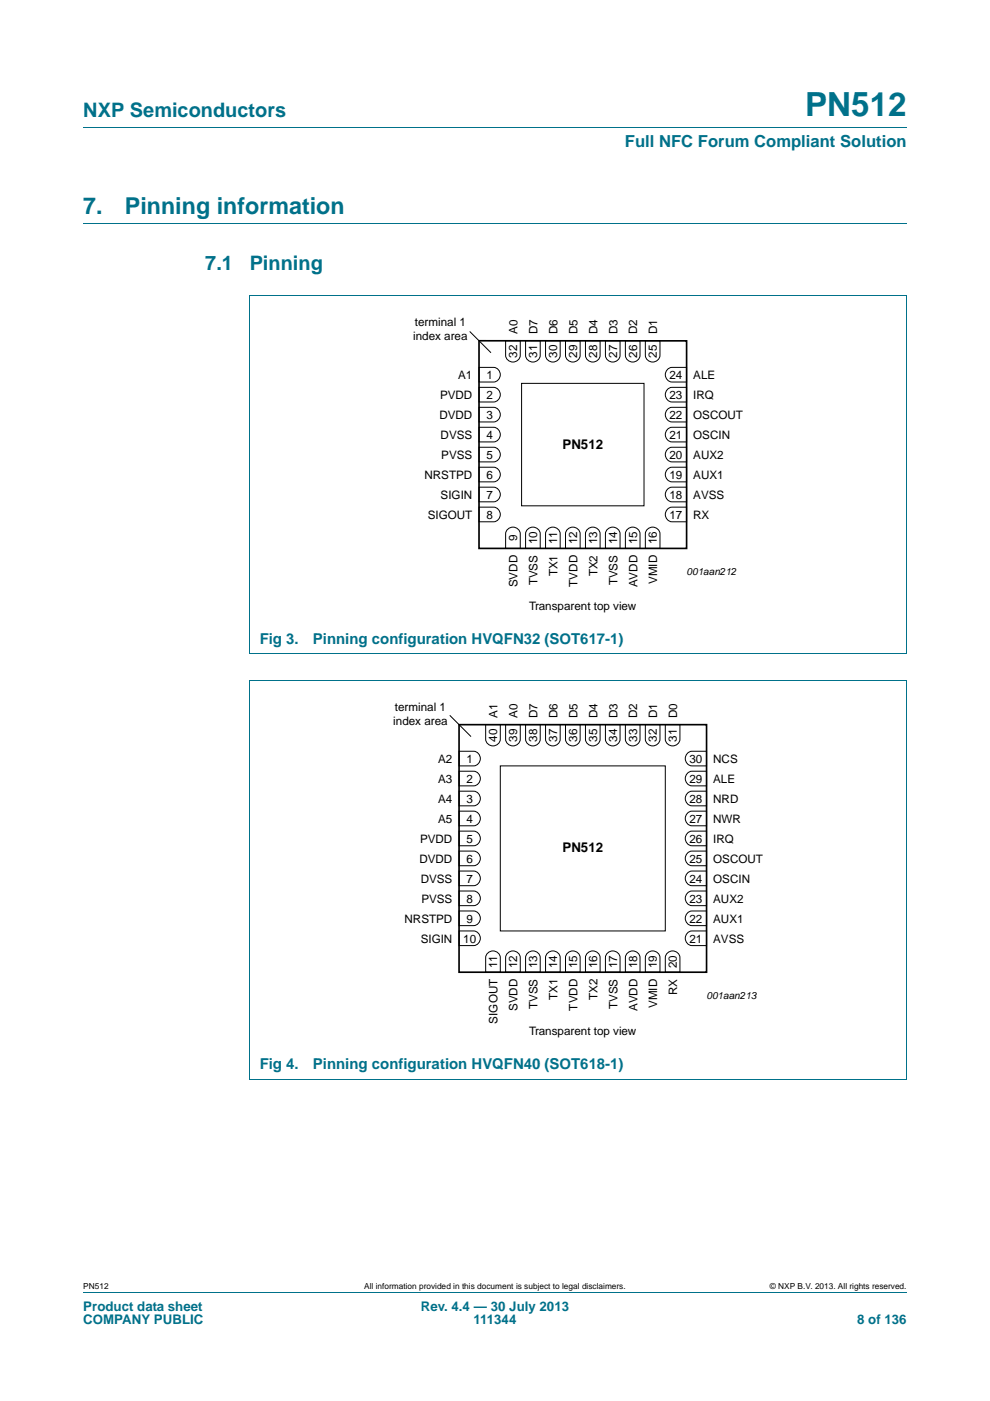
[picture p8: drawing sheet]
<svg xmlns="http://www.w3.org/2000/svg" width="210mm" height="297mm" viewBox="0 0 210 297" stroke-linecap="round" stroke-linejoin="round" font-family="sans-serif">
<path d="M17.7 27h174.6M17.7 47.4h174.6M52.9 62.6h139.4M53 62.7v75.9M192.3 62.7v75.9M52.9 138.6h139.4M52.9 144.3h139.4M53 144.3v84.4M192.3 144.3v84.4l-139.4 .1M17.7 273.9h174.6" fill="none" stroke="#00718a" stroke-width=".21"/>
<path d="M101.6 72.2l44 .1v44h-44zM97.4 153.6h52.5v52.5h-52.5z" fill="none" stroke="#000" stroke-width=".35"/>
<g fill="none" stroke="#000" stroke-width=".21">
<path d="M99.6 70.3l4.5 4.5M101.6 77.9h3.1a1.56 1.56 0 0 1 1.4 1.5 1.56 1.56 0 0 1-1.4 1.6h-3.1zM107.2 72.2h3.1v3.2a1.56 1.56 0 0 1-1.5 1.4 1.56 1.56 0 0 1-1.6-1.4zM111.5 72.2h3.1v3.2a1.56 1.56 0 0 1-1.6 1.4 1.56 1.56 0 0 1-1.5-1.4zM115.7 72.2h3.1v3.2a1.56 1.56 0 0 1-1.5 1.4 1.56 1.56 0 0 1-1.6-1.4zM119.9 72.2h3.1v3.2a1.56 1.56 0 0 1-1.5 1.4 1.56 1.56 0 0 1-1.6-1.4zM124.2 72.2h3.1v3.2a1.56 1.56 0 0 1-1.6 1.4 1.56 1.56 0 0 1-1.5-1.4zM128.4 72.2h3.1v3.2a1.56 1.56 0 0 1-1.5 1.4 1.56 1.56 0 0 1-1.6-1.4zM132.6 72.2h3.1v3.2a1.56 1.56 0 0 1-1.5 1.4 1.56 1.56 0 0 1-1.6-1.4zM136.9 72.2h3.1v3.2a1.56 1.56 0 0 1-1.6 1.4 1.56 1.56 0 0 1-1.5-1.4zM141.7 78.2l.8-.3h3.1v3.1h-3.1a1.57 1.57 0 0 1-1.3-1.1 1.57 1.57 0 0 1 .5-1.7zM101.6 99.1h3.1a1.56 1.56 0 0 1 1.4 1.5 1.56 1.56 0 0 1-1.4 1.6h-3.1z"/>
<path d="M101.6 94.8h3.1a1.56 1.56 0 0 1 1.4 1.6 1.56 1.56 0 0 1-1.4 1.5h-3.1zM101.6 90.6h3.1a1.56 1.56 0 0 1 1.4 1.5 1.56 1.56 0 0 1-1.4 1.6h-3.1zM101.6 86.4h3.1a1.56 1.56 0 0 1 1.4 1.5 1.56 1.56 0 0 1-1.4 1.6h-3.1zM101.6 82.1h3.1a1.56 1.56 0 0 1 1.4 1.6 1.56 1.56 0 0 1-1.4 1.5h-3.1zM110.6 81.3h26v25.9h-26zM141.7 99.4l.8-.3h3.1v3.1h-3.1a1.57 1.57 0 0 1-1.3-1.1 1.57 1.57 0 0 1 .5-1.7zM141.7 95.1l.8-.3h3.1v3.1h-3.1a1.57 1.57 0 0 1-1.3-1.1 1.57 1.57 0 0 1 .5-1.7zM141.7 90.9l.8-.3h3.1v3.1h-3.1a1.57 1.57 0 0 1-1.3-1.1 1.57 1.57 0 0 1 .5-1.7zM141.7 86.7l.8-.3h3.1v3.1h-3.1a1.57 1.57 0 0 1-1.3-1.1 1.57 1.57 0 0 1 .5-1.7zM141.7 82.4l.8-.3h3.1v3.1h-3.1a1.57 1.57 0 0 1-1.3-1.1 1.57 1.57 0 0 1 .5-1.7zM101.6 107.5h3.1a1.56 1.56 0 0 1 1.4 1.6 1.56 1.56 0 0 1-1.4 1.5h-3.1zM101.6 103.3h3.1a1.56 1.56 0 0 1 1.4 1.5 1.56 1.56 0 0 1-1.4 1.6h-3.1z"/>
<path d="M107.6 112.3a1.57 1.57 0 0 1 1.6-.5 1.57 1.57 0 0 1 1.1 1.4v3.1h-3.1v-3.1zM111.8 112.3a1.57 1.57 0 0 1 1.7-.5 1.57 1.57 0 0 1 1.1 1.4v3.1h-3.1v-3.1zM116 112.3a1.57 1.57 0 0 1 1.7-.5 1.57 1.57 0 0 1 1.1 1.4v3.1h-3.1v-3.1zM120.3 112.3a1.57 1.57 0 0 1 1.6-.5 1.57 1.57 0 0 1 1.1 1.4v3.1h-3.1v-3.1zM124.5 112.3a1.57 1.57 0 0 1 1.7-.5 1.57 1.57 0 0 1 1.1 1.4v3.1h-3.1v-3.1zM128.7 112.3a1.57 1.57 0 0 1 1.7-.5 1.57 1.57 0 0 1 1.1 1.4v3.1h-3.1v-3.1zM133 112.3a1.57 1.57 0 0 1 1.6-.5 1.57 1.57 0 0 1 1.1 1.4v3.1h-3.1v-3.1zM137.2 112.3a1.57 1.57 0 0 1 1.7-.5 1.57 1.57 0 0 1 1.1 1.4v3.1h-3.1v-3.1zM141.7 107.8l.8-.3h3.1v3.1h-3.1a1.57 1.57 0 0 1-1.3-1.1 1.57 1.57 0 0 1 .5-1.7zM141.7 103.6l.8-.3h3.1v3.1h-3.1a1.57 1.57 0 0 1-1.3-1.1 1.57 1.57 0 0 1 .5-1.7zM95.4 151.7l4.5 4.5M97.4 159.3h3.1a1.56 1.56 0 0 1 1.4 1.5 1.56 1.56 0 0 1-1.4 1.6h-3.1z"/>
<path d="M103 153.6h3.1v3.1a1.56 1.56 0 0 1-1.5 1.4 1.56 1.56 0 0 1-1.6-1.4zM107.2 153.6h3.1v3.1a1.56 1.56 0 0 1-1.5 1.4 1.56 1.56 0 0 1-1.6-1.4zM111.5 153.6h3.1v3.1a1.56 1.56 0 0 1-1.6 1.4 1.56 1.56 0 0 1-1.5-1.4zM115.7 153.6h3.1v3.1a1.56 1.56 0 0 1-1.5 1.4 1.56 1.56 0 0 1-1.6-1.4zM119.9 153.6h3.1v3.1a1.56 1.56 0 0 1-1.5 1.4 1.56 1.56 0 0 1-1.6-1.4zM124.2 153.6h3.1v3.1a1.56 1.56 0 0 1-1.6 1.4 1.56 1.56 0 0 1-1.5-1.4zM128.4 153.6h3.1v3.1a1.56 1.56 0 0 1-1.5 1.4 1.56 1.56 0 0 1-1.6-1.4zM132.6 153.6h3.1v3.1a1.56 1.56 0 0 1-1.5 1.4 1.56 1.56 0 0 1-1.6-1.4zM136.9 153.6h3.1v3.1a1.56 1.56 0 0 1-1.6 1.4 1.56 1.56 0 0 1-1.5-1.4zM141.1 153.6h3.1v3.1a1.56 1.56 0 0 1-1.5 1.4 1.56 1.56 0 0 1-1.6-1.4zM145.9 159.6l.9-.3h3.1v3.1h-3.1a1.57 1.57 0 0 1-1.4-1.1 1.57 1.57 0 0 1 .5-1.7zM97.4 176.2h3.1a1.56 1.56 0 0 1 1.4 1.6 1.56 1.56 0 0 1-1.4 1.5h-3.1z"/>
<path d="M97.4 172h3.1a1.56 1.56 0 0 1 1.4 1.5 1.56 1.56 0 0 1-1.4 1.6h-3.1zM97.4 167.7h3.1a1.56 1.56 0 0 1 1.4 1.6 1.56 1.56 0 0 1-1.4 1.6h-3.1zM97.4 163.5h3.1a1.56 1.56 0 0 1 1.4 1.6 1.56 1.56 0 0 1-1.4 1.5h-3.1zM106.1 162.4h35v35h-35zM145.9 176.5l.9-.3h3.1v3.1h-3.1a1.57 1.57 0 0 1-1.4-1.1 1.57 1.57 0 0 1 .5-1.7zM145.9 172.3l.9-.3h3.1v3.1h-3.1a1.57 1.57 0 0 1-1.4-1.1 1.57 1.57 0 0 1 .5-1.7zM145.9 168.1l.9-.4h3.1v3.2h-3.1a1.57 1.57 0 0 1-1.4-1.2 1.57 1.57 0 0 1 .5-1.6zM145.9 163.8l.9-.3h3.1v3.1h-3.1a1.57 1.57 0 0 1-1.4-1.1 1.57 1.57 0 0 1 .5-1.7zM97.4 197.4h3.1a1.56 1.56 0 0 1 1.4 1.5 1.56 1.56 0 0 1-1.4 1.6h-3.1zM97.4 193.1h3.1a1.56 1.56 0 0 1 1.4 1.6 1.56 1.56 0 0 1-1.4 1.6h-3.1zM97.4 188.9h3.1a1.56 1.56 0 0 1 1.4 1.6 1.56 1.56 0 0 1-1.4 1.5h-3.1zM97.4 184.7h3.1a1.56 1.56 0 0 1 1.4 1.5 1.56 1.56 0 0 1-1.4 1.6h-3.1z"/>
<path d="M97.4 180.4h3.1a1.56 1.56 0 0 1 1.4 1.6 1.56 1.56 0 0 1-1.4 1.6h-3.1zM145.9 197.7l.9-.3h3.1v3.1h-3.1a1.57 1.57 0 0 1-1.4-1.1 1.57 1.57 0 0 1 .5-1.7zM145.9 193.5l.9-.4h3.1v3.2h-3.1a1.57 1.57 0 0 1-1.4-1.2 1.57 1.57 0 0 1 .5-1.6zM145.9 189.2l.9-.3h3.1v3.1h-3.1a1.57 1.57 0 0 1-1.4-1.1 1.57 1.57 0 0 1 .5-1.7zM145.9 185l.9-.3h3.1v3.1h-3.1a1.57 1.57 0 0 1-1.4-1.1 1.57 1.57 0 0 1 .5-1.7zM145.9 180.8l.9-.4h3.1v3.2h-3.1a1.57 1.57 0 0 1-1.4-1.2 1.57 1.57 0 0 1 .5-1.6zM103.3 202.2a1.57 1.57 0 0 1 1.7-.5 1.57 1.57 0 0 1 1.1 1.3v3.1h-3.1v-3.1zM107.6 202.2a1.57 1.57 0 0 1 1.6-.5 1.57 1.57 0 0 1 1.1 1.3v3.1h-3.1v-3.1zM111.8 202.2a1.57 1.57 0 0 1 1.7-.5 1.57 1.57 0 0 1 1.1 1.3v3.1h-3.1v-3.1zM116 202.2a1.57 1.57 0 0 1 1.7-.5 1.57 1.57 0 0 1 1.1 1.3v3.1h-3.1v-3.1zM120.3 202.2a1.57 1.57 0 0 1 1.6-.5 1.57 1.57 0 0 1 1.1 1.3v3.1h-3.1v-3.1zM124.5 202.2a1.57 1.57 0 0 1 1.7-.5 1.57 1.57 0 0 1 1.1 1.3v3.1h-3.1v-3.1z"/>
<path d="M128.7 202.2a1.57 1.57 0 0 1 1.7-.5 1.57 1.57 0 0 1 1.1 1.3v3.1h-3.1v-3.1zM133 202.2a1.57 1.57 0 0 1 1.6-.5 1.57 1.57 0 0 1 1.1 1.3v3.1h-3.1v-3.1zM137.2 202.2a1.57 1.57 0 0 1 1.7-.5 1.57 1.57 0 0 1 1.1 1.3v3.1h-3.1v-3.1zM141.4 202.2a1.57 1.57 0 0 1 1.7-.5 1.57 1.57 0 0 1 1.1 1.3v3.1h-3.1v-3.1z"/>
</g>
<text font-size="7" fill="#00718a" x="170.8" y="24.6">PN512</text>
<g font-size="4.9" fill="#00718a">
<text x="17.7" y="45.4">7.</text>
<text x="26.5" y="45.4">Pinning information</text>
</g>
<g font-size="4.2" fill="#00718a">
<text x="17.7" y="24.9">NXP Semiconductors</text>
<text x="43.5" y="57.3">7.1</text>
<text x="53" y="57.3">Pinning</text>
</g>
<text font-size="3.5" fill="#00718a" x="132.5" y="31.1">Full NFC Forum Compliant Solution</text>
<g font-size="3.2" fill="#00718a">
<text x="55.1" y="136.5">Fig 3.</text>
<text x="66.4" y="136.5">Pinning configuration HVQFN32 (SOT617-1)</text>
<text x="55.1" y="226.7">Fig 4.</text>
<text x="66.4" y="226.7">Pinning configuration HVQFN40 (SOT618-1)</text>
</g>
<g font-size="2.8">
<text x="119.3" y="95.1">PN512</text>
<text x="119.3" y="180.7">PN512</text>
</g>
<g font-size="2.8" fill="#00718a">
<text x="17.7" y="277.9">Product data sheet</text>
<text x="17.7" y="280.8">COMPANY PUBLIC</text>
<text x="89.3" y="277.9">Rev. 4.4 — 30 July 2013</text>
<text x="100.4" y="280.8">111344</text>
<text x="181.8" y="280.8">8 of 136</text>
</g>
<g font-size="2.5">
<text x="88" y="69.1">terminal 1</text>
<text x="109.8" y="70.8" transform="rotate(-90 109.8 70.8)">A0</text>
<text x="114" y="70.8" transform="rotate(-90 114 70.8)">D7</text>
<text x="118.2" y="70.8" transform="rotate(-90 118.2 70.8)">D6</text>
<text x="122.5" y="70.8" transform="rotate(-90 122.5 70.8)">D5</text>
<text x="126.7" y="70.8" transform="rotate(-90 126.7 70.8)">D4</text>
<text x="130.9" y="70.8" transform="rotate(-90 130.9 70.8)">D3</text>
<text x="135.2" y="70.8" transform="rotate(-90 135.2 70.8)">D2</text>
<text x="139.4" y="70.8" transform="rotate(-90 139.4 70.8)">D1</text>
<text x="87.6" y="72.1">index area</text>
<text x="109.7" y="75.9" transform="rotate(-90 109.7 75.9)">32</text>
<text x="113.9" y="75.9" transform="rotate(-90 113.9 75.9)">31</text>
<text x="118.2" y="75.9" transform="rotate(-90 118.2 75.9)">30</text>
<text x="122.4" y="75.9" transform="rotate(-90 122.4 75.9)">29</text>
<text x="126.6" y="75.9" transform="rotate(-90 126.6 75.9)">28</text>
<text x="130.9" y="75.9" transform="rotate(-90 130.9 75.9)">27</text>
<text x="135.1" y="75.9" transform="rotate(-90 135.1 75.9)">26</text>
<text x="139.3" y="75.9" transform="rotate(-90 139.3 75.9)">25</text>
<text x="97.2" y="80.4">A1</text>
<text x="103.2" y="80.4">1</text>
<text x="142" y="80.4">24</text>
<text x="147" y="80.4">ALE</text>
<text x="93.2" y="88.9">DVDD</text>
<text x="93.3" y="84.7">PVDD</text>
<text x="103.2" y="88.8">3</text>
<text x="103.2" y="84.6">2</text>
<text x="142" y="88.8">22</text>
<text x="142" y="84.6">23</text>
<text x="147" y="84.7">IRQ</text>
<text x="147" y="88.9">OSCOUT</text>
<text x="93.5" y="93.1">DVSS</text>
<text x="103.2" y="93.1">4</text>
<text x="142" y="93.1">21</text>
<text x="147" y="93.1">OSCIN</text>
<text x="90" y="101.6">NRSTPD</text>
<text x="93.6" y="97.4">PVSS</text>
<text x="103.2" y="101.5">6</text>
<text x="103.2" y="97.3">5</text>
<text x="142" y="101.5">19</text>
<text x="142" y="97.3">20</text>
<text x="147" y="101.6">AUX1</text>
<text x="147" y="97.4">AUX2</text>
<text x="93.5" y="105.8">SIGIN</text>
<text x="103.2" y="105.8">7</text>
<text x="142" y="105.8">18</text>
<text x="147" y="105.8">AVSS</text>
<text x="90.7" y="110.1">SIGOUT</text>
<text x="103.2" y="110">8</text>
<text x="142" y="110">17</text>
<text x="147" y="110.1">RX</text>
<text x="109.7" y="114.7" transform="rotate(-90 109.7 114.7)">9</text>
<text x="113.9" y="115.4" transform="rotate(-90 113.9 115.4)">10</text>
<text x="118.2" y="115.4" transform="rotate(-90 118.2 115.4)">11</text>
<text x="122.4" y="115.4" transform="rotate(-90 122.4 115.4)">12</text>
<text x="126.6" y="115.4" transform="rotate(-90 126.6 115.4)">13</text>
<text x="130.9" y="115.4" transform="rotate(-90 130.9 115.4)">14</text>
<text x="135.1" y="115.4" transform="rotate(-90 135.1 115.4)">15</text>
<text x="139.3" y="115.4" transform="rotate(-90 139.3 115.4)">16</text>
<text x="109.8" y="124.5" transform="rotate(-90 109.8 124.5)">SVDD</text>
<text x="114" y="124.1" transform="rotate(-90 114 124.1)">TVSS</text>
<text x="118.2" y="122.2" transform="rotate(-90 118.2 122.2)">TX1</text>
<text x="122.5" y="124.4" transform="rotate(-90 122.5 124.4)">TVDD</text>
<text x="126.7" y="122.2" transform="rotate(-90 126.7 122.2)">TX2</text>
<text x="130.9" y="124.1" transform="rotate(-90 130.9 124.1)">TVSS</text>
<text x="135.2" y="124.5" transform="rotate(-90 135.2 124.5)">AVDD</text>
<text x="139.4" y="123.9" transform="rotate(-90 139.4 123.9)">VMID</text>
<text x="112.3" y="129.3">Transparent top view</text>
<text x="83.4" y="153.8">index area</text>
<text x="83.8" y="150.8">terminal 1</text>
<text x="105.5" y="152.2" transform="rotate(-90 105.5 152.2)">A1</text>
<text x="109.8" y="152.2" transform="rotate(-90 109.8 152.2)">A0</text>
<text x="114" y="152.2" transform="rotate(-90 114 152.2)">D7</text>
<text x="118.2" y="152.2" transform="rotate(-90 118.2 152.2)">D6</text>
<text x="122.5" y="152.2" transform="rotate(-90 122.5 152.2)">D5</text>
<text x="126.7" y="152.2" transform="rotate(-90 126.7 152.2)">D4</text>
<text x="130.9" y="152.2" transform="rotate(-90 130.9 152.2)">D3</text>
<text x="135.2" y="152.2" transform="rotate(-90 135.2 152.2)">D2</text>
<text x="139.4" y="152.2" transform="rotate(-90 139.4 152.2)">D1</text>
<text x="143.6" y="152.2" transform="rotate(-90 143.6 152.2)">D0</text>
<text x="92.9" y="161.8">A2</text>
<text x="98.9" y="161.7">1</text>
<text x="105.5" y="157.3" transform="rotate(-90 105.5 157.3)">40</text>
<text x="109.7" y="157.3" transform="rotate(-90 109.7 157.3)">39</text>
<text x="113.9" y="157.3" transform="rotate(-90 113.9 157.3)">38</text>
<text x="118.2" y="157.3" transform="rotate(-90 118.2 157.3)">37</text>
<text x="122.4" y="157.3" transform="rotate(-90 122.4 157.3)">36</text>
<text x="126.6" y="157.3" transform="rotate(-90 126.6 157.3)">35</text>
<text x="130.9" y="157.3" transform="rotate(-90 130.9 157.3)">34</text>
<text x="135.1" y="157.3" transform="rotate(-90 135.1 157.3)">33</text>
<text x="139.3" y="157.3" transform="rotate(-90 139.3 157.3)">32</text>
<text x="143.6" y="157.3" transform="rotate(-90 143.6 157.3)">31</text>
<text x="146.2" y="161.7">30</text>
<text x="151.3" y="161.8">NCS</text>
<text x="92.9" y="166.1">A3</text>
<text x="98.9" y="166">2</text>
<text x="146.2" y="166">29</text>
<text x="151.3" y="166.1">ALE</text>
<text x="92.9" y="170.3">A4</text>
<text x="98.9" y="170.2">3</text>
<text x="146.2" y="170.2">28</text>
<text x="151.3" y="170.3">NRD</text>
<text x="89.1" y="178.8">PVDD</text>
<text x="92.9" y="174.5">A5</text>
<text x="98.9" y="178.7">5</text>
<text x="98.9" y="174.4">4</text>
<text x="146.2" y="178.7">26</text>
<text x="146.2" y="174.4">27</text>
<text x="151.3" y="178.8">IRQ</text>
<text x="151.3" y="174.5">NWR</text>
<text x="89" y="183">DVDD</text>
<text x="98.9" y="182.9">6</text>
<text x="146.2" y="182.9">25</text>
<text x="151.3" y="183">OSCOUT</text>
<text x="89.2" y="187.2">DVSS</text>
<text x="89.4" y="191.5">PVSS</text>
<text x="98.9" y="191.4">8</text>
<text x="98.9" y="187.1">7</text>
<text x="146.2" y="191.4">23</text>
<text x="146.2" y="187.1">24</text>
<text x="151.3" y="191.5">AUX2</text>
<text x="151.3" y="187.2">OSCIN</text>
<text x="85.8" y="195.7">NRSTPD</text>
<text x="98.9" y="195.6">9</text>
<text x="146.2" y="195.6">22</text>
<text x="151.3" y="195.7">AUX1</text>
<text x="89.2" y="199.9">SIGIN</text>
<text x="98.3" y="199.9">10</text>
<text x="146.2" y="199.9">21</text>
<text x="151.3" y="199.9">AVSS</text>
<text x="105.5" y="205.2" transform="rotate(-90 105.5 205.2)">11</text>
<text x="109.7" y="205.2" transform="rotate(-90 109.7 205.2)">12</text>
<text x="113.9" y="205.2" transform="rotate(-90 113.9 205.2)">13</text>
<text x="118.2" y="205.2" transform="rotate(-90 118.2 205.2)">14</text>
<text x="122.4" y="205.2" transform="rotate(-90 122.4 205.2)">15</text>
<text x="126.6" y="205.2" transform="rotate(-90 126.6 205.2)">16</text>
<text x="130.9" y="205.2" transform="rotate(-90 130.9 205.2)">17</text>
<text x="135.1" y="205.2" transform="rotate(-90 135.1 205.2)">18</text>
<text x="139.3" y="205.2" transform="rotate(-90 139.3 205.2)">19</text>
<text x="143.6" y="205.2" transform="rotate(-90 143.6 205.2)">20</text>
<text x="109.8" y="214.4" transform="rotate(-90 109.8 214.4)">SVDD</text>
<text x="114" y="214" transform="rotate(-90 114 214)">TVSS</text>
<text x="118.2" y="212.1" transform="rotate(-90 118.2 212.1)">TX1</text>
<text x="122.5" y="214.3" transform="rotate(-90 122.5 214.3)">TVDD</text>
<text x="126.7" y="212.1" transform="rotate(-90 126.7 212.1)">TX2</text>
<text x="130.9" y="214" transform="rotate(-90 130.9 214)">TVSS</text>
<text x="135.2" y="214.4" transform="rotate(-90 135.2 214.4)">AVDD</text>
<text x="139.4" y="213.7" transform="rotate(-90 139.4 213.7)">VMID</text>
<text x="143.6" y="211" transform="rotate(-90 143.6 211)">RX</text>
<text x="105.6" y="217" transform="rotate(-90 105.6 217)">SIGOUT</text>
<text x="112.3" y="219.4">Transparent top view</text>
</g>
<g font-size="2.1">
<text x="145.6" y="121.9">001aan212</text>
<text x="149.9" y="211.8">001aan213</text>
</g>
<g font-size="1.8">
<text x="17.7" y="273.3">PN512</text>
<text x="77.3" y="273.3">All information provided in this document is subject to legal disclaimers.</text>
<text x="163.3" y="273.3">© NXP B.V. 2013. All rights reserved.</text>
</g>
</svg>
